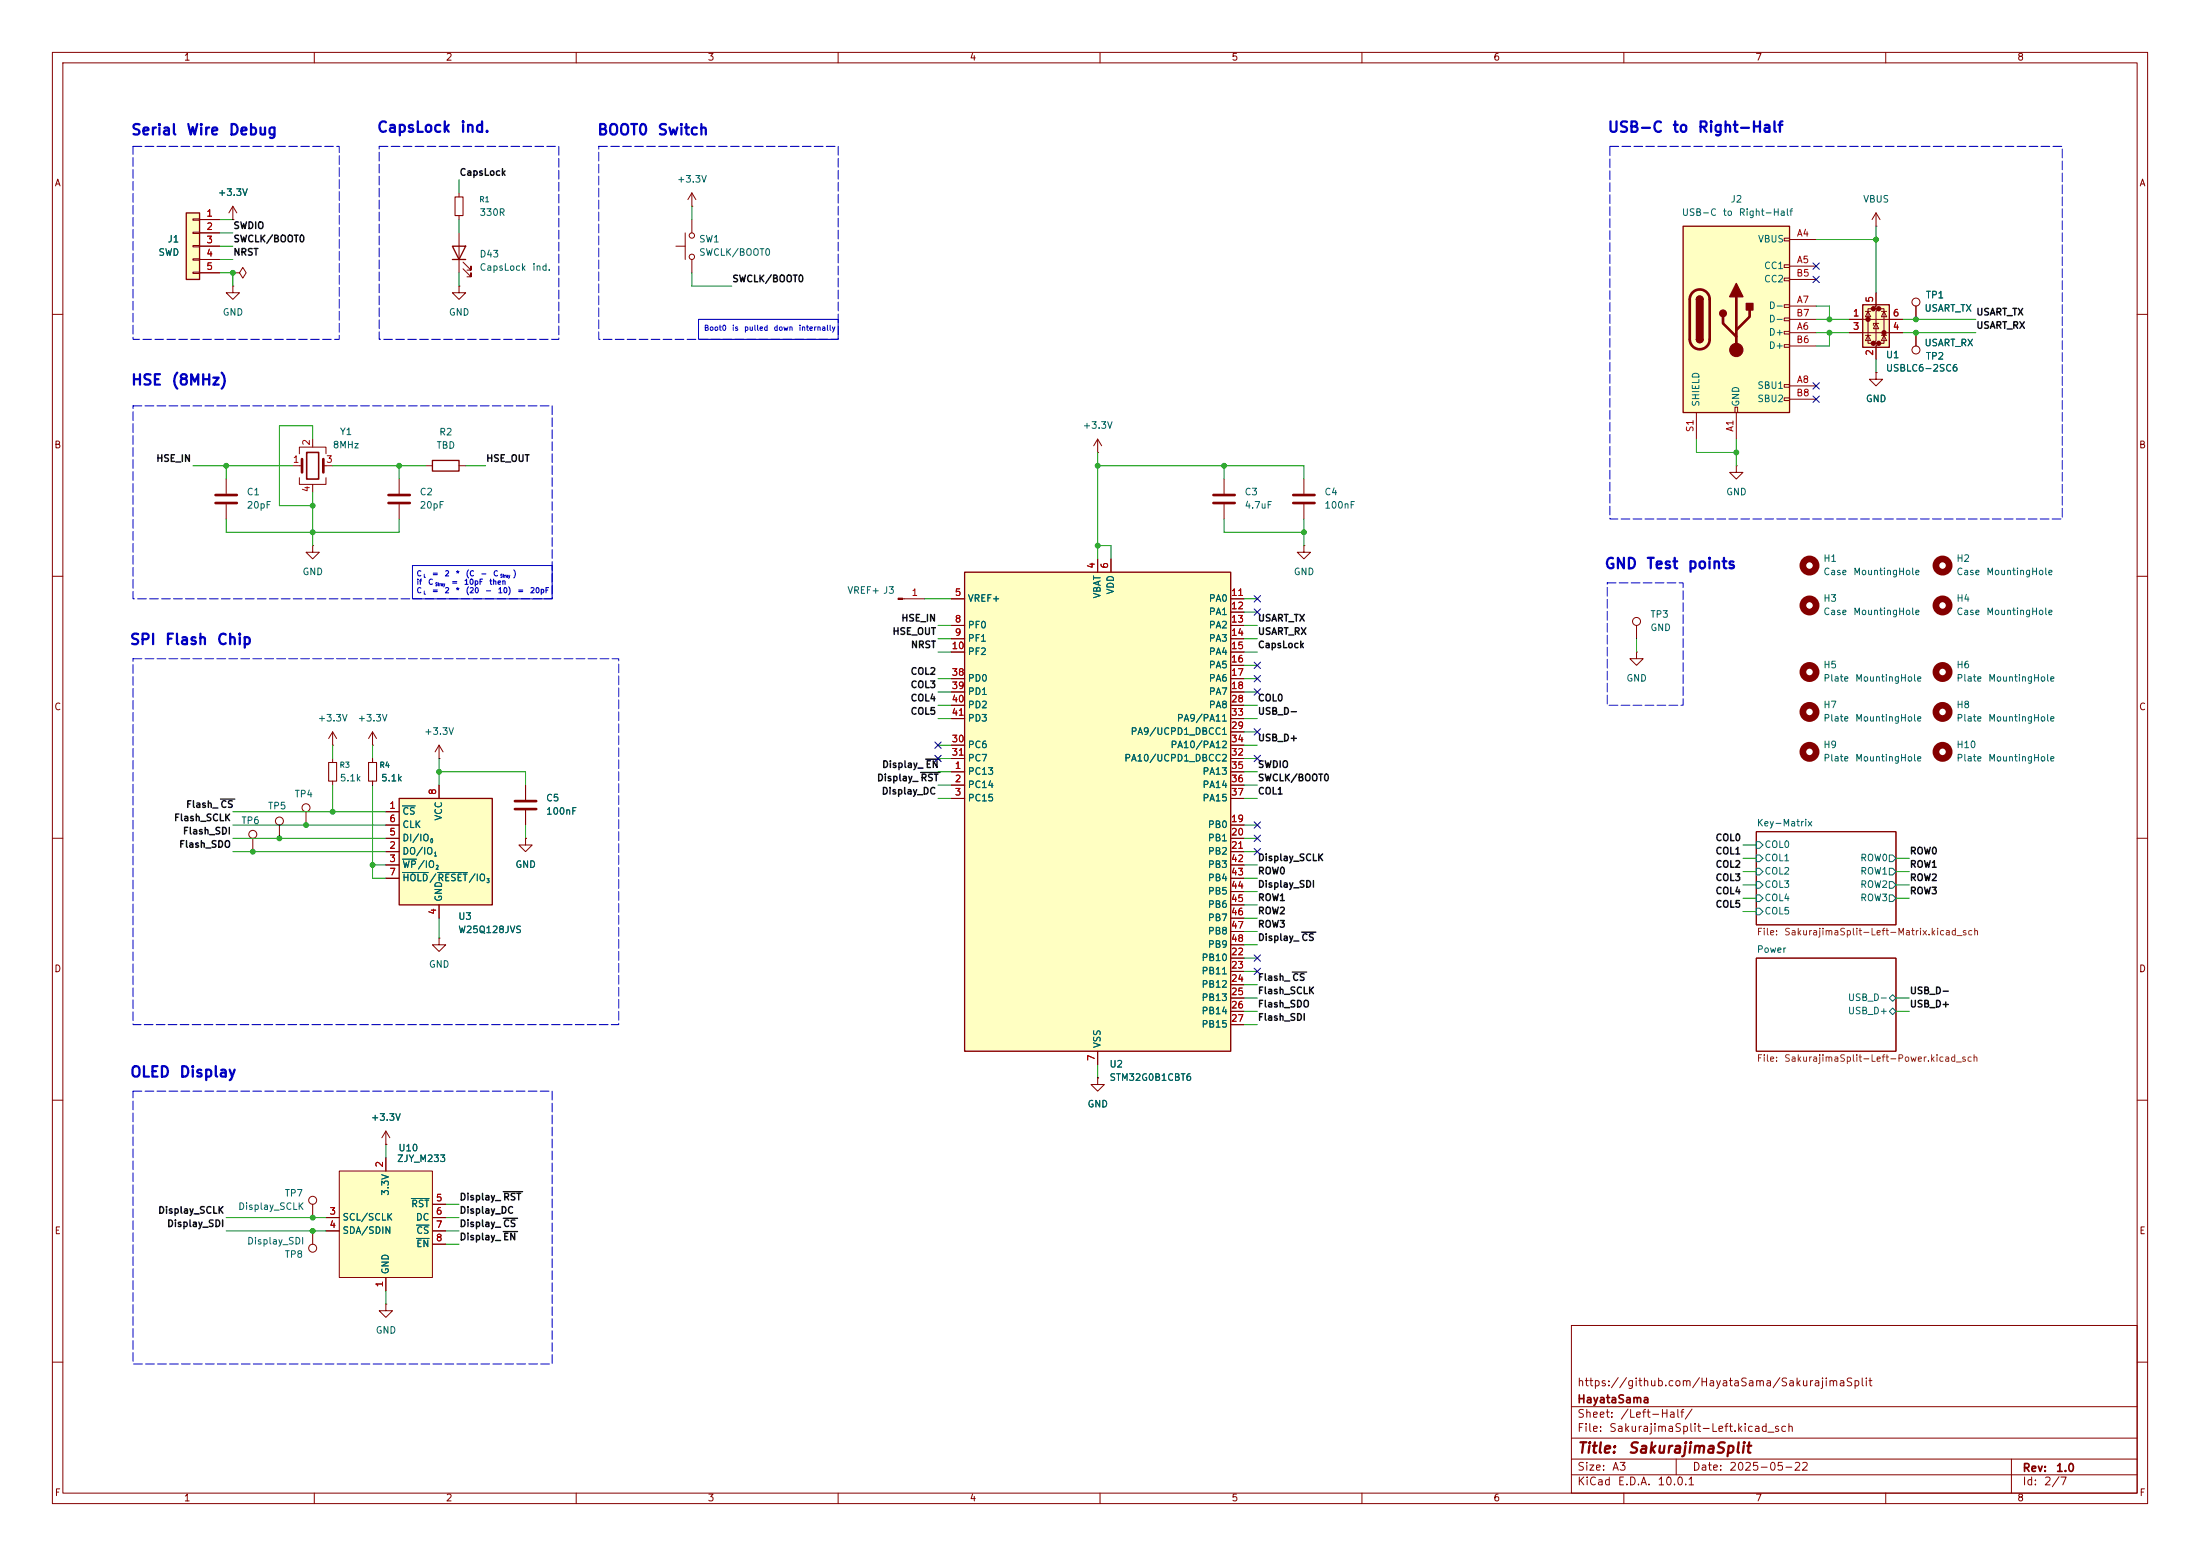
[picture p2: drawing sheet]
<svg xmlns="http://www.w3.org/2000/svg" width="420mm" height="297mm" viewBox="0 0 420 297" stroke-linecap="round" stroke-linejoin="round" font-family="sans-serif">
<g fill="none" stroke="#840000" stroke-width=".19">
<path d="M10 10h400v277h-400zM12 12h396v273h-396zM60 10v2M110 10v2M160 10v2M210 10v2M260 10v2M310 10v2M360 10v2M87.6 54.6v1.3h1.3l-1.3 1.3-1.2-1.3h1.2M87.6 54.6h.1M10 60h2"/>
<path d="M358.1 71.1v1.3h1.3l-1.3 1.3-1.2-1.3h1.2M358.1 71.1h.1M408 60h2M331.5 88.9v1.3h1.2l-1.2 1.2-1.3-1.2h1.3M331.5 88.9h.1M10 110h2M408 110h2M63.5 139.7l-.8 1.3M63.5 139.7l.8 1.3M63.5 139.7v2.5M71.1 139.7l-.7 1.3M71.1 139.7l.8 1.3"/>
<path d="M71.1 139.7v2.5M10 160h2M53.3 157.5v2.5M58.4 154.9v2.6M63.5 142.2h.1M63.5 144.8v.7M63.5 149.1v.8M71.1 142.2h.1M71.1 144.8v.7M71.1 149.1v.8M335.3 158.8h26.6v17.7h-26.6zM408 160h2"/>
<path d="M335.3 182.9h26.6v17.8h-26.6zM10 210h2M408 210h2M300 253h108v32h-108zM10 260h2M300 278.5h108M300 274.5h108M300 268.5h108M320 278.5v3M384 278.5v6.5M408 260h2M60 285v2"/>
<path d="M110 285v2M160 285v2M210 285v2M260 285v2M300 281.5h108M310 285v2M360 285v2"/>
<circle cx="53.3" cy="156.7" r=".76"/>
<circle cx="58.4" cy="154.2" r=".76"/>
</g>
<path d="M335.3 160.7h.6l.6 .6-.6 .6h-.6zM335.3 163.2h.6l.6 .6-.6 .7h-.6zM335.3 165.7h.6l.6 .7-.6 .6h-.6zM335.3 168.3h.6l.6 .6-.6 .6h-.6zM335.3 170.8h.6l.6 .7-.6 .6h-.6zM335.3 173.4h.6l.6 .6-.6 .6h-.6zM360.7 163.2h.6l.6 .6-.6 .7h-.6zM360.7 165.7h.6l.6 .7-.6 .6h-.6zM360.7 168.3h.6l.6 .6-.6 .6h-.6zM360.7 170.8h.6l.6 .7-.6 .6h-.6zM360.7 193l.6-.6 .6 .6-.6 .7zM360.7 190.5l.6-.6 .6 .6-.6 .6z" fill="none" stroke="#006464" stroke-width=".19"/>
<path d="M62.7 145.5h1.6v3.6h-1.6zM70.4 145.5h1.5v3.6h-1.5z" fill="none" stroke="#840000" stroke-width=".2"/>
<path d="M76.2 152.4h17.8v20.3h-17.8z" fill="#ffffc2"/>
<path d="M82.5 87.9h5.1v2h-5.1zM76.2 152.4h17.8v20.3h-17.8z" fill="none" stroke="#840000" stroke-width=".25"/>
<g fill="none" stroke="#840000" stroke-width=".19">
<path d="M365.8 63.5v2.5M43.2 91.4v2.8M43.2 96.3v2.8M76.2 91.4v2.8M76.2 96.3v2.8M81.3 88.9h1.2M87.6 88.9h1.3M59.7 104.1v1.3h1.3l-1.3 1.3-1.3-1.3h1.3M59.7 104.1h.1M312.4 119.4v2.5M312.4 124.5v1.2h1.3l-1.3 1.3-1.3-1.3h1.3M312.4 124.5h.1"/>
<path d="M73.7 154.9h2.5M73.7 157.5h2.5M83.8 144.8h.1M83.8 142.2v2.6M83.8 149.9v2.5M83.8 142.2l-.7 1.3M83.8 142.2l.8 1.3M100.3 149.9v2.8M100.3 154.7v2.8M48.3 160v2.6M73.7 162.6h2.5M73.7 165.1h2.5"/>
<path d="M73.7 160h2.5M73.7 167.6h2.5M83.8 179.1v1.2h1.3l-1.3 1.3-1.3-1.3h1.3M83.8 179.1h.1M83.8 172.7v2.6M100.3 160v1.3h1.3l-1.3 1.3-1.2-1.3h1.2M100.3 160h.1"/>
<circle cx="365.8" cy="66.8" r=".76"/>
<circle cx="312.4" cy="118.6" r=".76"/>
<circle cx="48.3" cy="159.3" r=".76"/>
</g>
<path d="M76.8 153.8h2.5M76.8 164h2.7M76.8 166.5h4.9M83.5 166.5h5.7" fill="none" stroke="#006464" stroke-width=".19"/>
<path d="M41.1 94.5h4.1M41.1 96h4.1M74.2 94.5h4M74.2 96h4M98.3 152.9h4.1M98.3 154.4h4.1" fill="none" stroke="#840000" stroke-width=".51"/>
<path d="M321.3 43.2h20.3v35.5h-20.3z" fill="#ffffc2"/>
<g fill="none" stroke="#840000" stroke-width=".19">
<path d="M87.6 36.8v.8M87.6 41.1v.8M340.6 45.5h1v.5h-1zM340.6 50.5h1v.6h-1zM340.6 53.1h1v.5h-1zM340.6 58.2h1v.5h-1zM341.6 45.7h5.1M341.6 50.8h5.1M341.6 58.4h5.1M341.6 53.3h5.1M323.8 78.7v5.1M331.2 77.7h.5v1h-.5z"/>
<path d="M331.5 78.7v5.1M340.6 60.7h1v.5h-1zM340.6 63.2h1v.6h-1zM340.6 65.8h1v.5h-1zM340.6 73.4h1v.5h-1zM340.6 75.9h1v.6h-1zM341.6 63.5h5.1M341.6 73.7h5.1M341.6 66h5.1M341.6 61h5.1M341.6 76.2h5.1M59.7 229.9v2.5"/>
<circle cx="59.7" cy="229.1" r=".76"/>
</g>
<path d="M321.3 43.2h20.3v35.5h-20.3zM323.8 57.2a.64 .64 0 0 1 .7-.7 .64 .64 0 0 1 .6 .7M323.8 64.8a.64 .64 0 0 0 .7 .6 .64 .64 0 0 0 .6-.6" fill="none" stroke="#840000" stroke-width=".25"/>
<path d="M323.1 55.8a1.91 1.91 0 0 1 2.1-.4 1.91 1.91 0 0 1 1.2 1.8v7.6a1.91 1.91 0 0 1-1.9 1.9 1.91 1.91 0 0 1-1.9-1.9v-7.8l.2-.6zM331.5 56.6v10.2M334 59.2v1.3l-2.5 2.5M328.9 60.5v1.2l2.6 2.6" fill="none" stroke="#840000" stroke-width=".51"/>
<g fill="#840000" stroke="#840000" stroke-width=".25">
<path d="M323.8 57.2h1.3v7.6h-1.3z"/>
<path d="M324 56.7a.64 .64 0 0 1 .7-.1 .64 .64 0 0 1 .4 .6h-1.3z"/>
<path d="M323.8 64.8h1.3a.64 .64 0 0 1-.6 .6 .64 .64 0 0 1-.7-.6z"/>
<path d="M331.5 54.1l1.2 2.5h-2.5z"/>
<path d="M333.4 57.9h1.2v1.3h-1.2z"/>
<circle cx="328.9" cy="59.8" r=".63"/>
</g>
<circle cx="331.5" cy="66.8" r="1.27" fill="#840000" stroke="#840000" stroke-width=".19"/>
<path d="M86.9 37.6h1.5v3.5h-1.5z" fill="none" stroke="#840000" stroke-width=".2"/>
<path d="M64.8 223.5h17.7v20.3h-17.7z" fill="#ffffc2"/>
<g fill="none" stroke="#840000" stroke-width=".19">
<path d="M358.1 43.2h.1M358.1 40.6l-.7 1.3M358.1 40.6l.8 1.3M358.1 40.6v2.6M365.8 58.4v2.6M248.9 104.1v1.3h1.3l-1.3 1.3-1.3-1.3h1.3M248.9 104.1h.1M62.2 232.4h2.6M62.2 234.9h2.6M64.8 223.5h17.7v20.3h-17.7zM73.7 221v2.5M82.5 232.4h2.6"/>
<path d="M82.5 234.9h2.6M82.5 229.9h2.6M82.5 237.5h2.6M73.7 243.8v2.6"/>
<circle cx="365.8" cy="57.7" r=".76"/>
</g>
<path d="M78.5 228.8h3.4M79.5 233.8h2.4M79.5 236.4h2.4" fill="none" stroke="#006464" stroke-width=".19"/>
<circle cx="345.4" cy="107.9" r="1.27" fill="none" stroke="#840000" stroke-width="1.3"/>
<path d="M355.6 58.2h5.1v8.1h-5.1z" fill="#ffffc2"/>
<g fill="#840000" stroke="#840000" stroke-width=".51">
<circle cx="356.6" cy="61" r=".25"/>
<circle cx="357.6" cy="58.9" r=".25"/>
<circle cx="357.6" cy="65.5" r=".25"/>
<circle cx="358.6" cy="58.9" r=".25"/>
<circle cx="358.6" cy="65.5" r=".25"/>
<circle cx="359.7" cy="63.5" r=".25"/>
</g>
<g fill="none" stroke="#840000" stroke-width=".19">
<path d="M356.1 59.4h1M356.6 59.4l.5 1.1h-1zM357.6 58.9h-1v6.6h1M358.1 55.9v2.5l-.5 .5h1l-.5 .5v5.6l-.5 .5h1l-.5 .5v2.6M358.6 58.9h1.1v6.6h-1.1M359.2 59.4h1M359.7 59.4l.5 1.1h-1zM353.1 61h10.1M353.1 63.5h10.1M356.1 64h1M356.6 64l.5 1h-1zM358.1 61.7l.5 1h-1z"/>
<path d="M358.6 61.7h-1v.4M359.2 64h1M359.7 64l.5 1h-1zM55.9 88.9h1.8M57.1 86.6v-1.3h5.1v1.3M57.1 91.2v1.3h5.1v-1.3M59.7 83.8v1.5M59.7 92.5v1.5M61.7 88.9h1.8M172.3 114.3h4.2M73.7 218.4h.1M73.7 215.9l-.8 1.3"/>
<path d="M73.7 215.9l.7 1.3M73.7 215.9v2.5M59.7 234.9v2.6M73.7 248.9v1.3h1.2l-1.2 1.3-1.3-1.3h1.3M73.7 248.9h.1"/>
<circle cx="59.7" cy="238.3" r=".76"/>
</g>
<path d="M355.6 58.2h5.1v8.1h-5.1z" fill="none" stroke="#840000" stroke-width=".25"/>
<g fill="none" stroke="#840000" stroke-width="1.3">
<circle cx="345.4" cy="115.6" r="1.27"/>
<circle cx="345.4" cy="135.9" r="1.27"/>
<circle cx="345.4" cy="128.3" r="1.27"/>
<circle cx="345.4" cy="143.5" r="1.27"/>
</g>
<path d="M57.7 87.6v2.6M61.7 87.6v2.6" fill="none" stroke="#840000" stroke-width=".51"/>
<path d="M58.5 86.4h2.3v5h-2.3z" fill="none" stroke="#840000" stroke-width=".3"/>
<path d="M171.4 114.2h.9v.2h-.9z" fill="#840000" stroke="#840000" stroke-width=".19"/>
<path d="M184.1 109.2h50.8v91.5h-50.8z" fill="#ffffc2"/>
<path d="M184.1 109.2h50.8v91.5h-50.8z" fill="none" stroke="#840000" stroke-width=".25"/>
<g fill="none" stroke="#840000" stroke-width=".19">
<path d="M44.4 52.1h1.3l.7-1 .6 1-.6 1-.7-1M44.4 52.1h.1M209.5 86.4h.1M209.5 83.8v2.6M209.5 83.8l-.7 1.3M209.5 83.8l.8 1.3M181.6 114.3h2.5M181.6 119.4h2.5M209.5 106.7v2.5M212.1 106.7v2.5M234.9 114.3h2.6M234.9 119.4h2.6"/>
<path d="M234.9 116.8h2.6M181.6 121.9h2.5M181.6 124.5h2.5M181.6 129.5h2.5M181.6 132.1h2.5M181.6 134.6h2.5M181.6 137.2h2.5M234.9 121.9h2.6M234.9 124.5h2.6M234.9 127h2.6M234.9 129.5h2.6M234.9 132.1h2.6"/>
<path d="M234.9 134.6h2.6M234.9 139.7h2.6M234.9 137.2h2.6M181.6 147.3h2.5M181.6 149.9h2.5M181.6 152.4h2.5M181.6 142.2h2.5M181.6 144.8h2.5M234.9 147.3h2.6M234.9 149.9h2.6M234.9 152.4h2.6M234.9 157.5h2.6"/>
<path d="M234.9 142.2h2.6M234.9 144.8h2.6M234.9 160h2.6M234.9 162.6h2.6M234.9 165.1h2.6M234.9 167.6h2.6M234.9 170.2h2.6M234.9 172.7h2.6M234.9 175.3h2.6M234.9 177.8h2.6M234.9 182.9h2.6M234.9 185.4h2.6"/>
<path d="M234.9 188h2.6M234.9 190.5h2.6M234.9 193h2.6M234.9 195.6h2.6M234.9 180.3h2.6M209.5 205.7v1.3h1.3l-1.3 1.3-1.2-1.3h1.2M209.5 205.7h.1M209.5 200.7v2.5"/>
</g>
<path d="M35.6 40.6h2.5v12.7h-2.5z" fill="#ffffc2"/>
<path d="M35.6 40.6h2.5v12.7h-2.5zM86.4 47h2.5l-1.3 2.5zM86.4 49.5h2.5" fill="none" stroke="#840000" stroke-width=".25"/>
<g fill="none" stroke="#840000" stroke-width=".19">
<path d="M44.4 39.4l-.7 1.2M44.4 39.4l.8 1.2M44.4 39.4v2.5M132.1 39.4h.1M132.1 36.8l-.8 1.3M132.1 36.8l.7 1.3M132.1 36.8v2.6M36.8 41.8h1.3v.2h-1.3zM36.8 44.3h1.3v.3h-1.3zM36.8 46.9h1.3v.2h-1.3zM36.8 49.4h1.3v.3h-1.3zM36.8 51.9h1.3v.3h-1.3z"/>
<path d="M38.1 41.9h3.8M38.1 44.5h3.8M38.1 47h3.8M38.1 49.5h3.8M38.1 52.1h3.8M44.4 41.9h.1M44.4 54.6v1.3h1.3l-1.3 1.3-1.2-1.3h1.2M44.4 54.6h.1M87.6 44.5v7.6M88.4 51.3l1.5 1.5v-.7v.7h-.7M88.4 50l1.5 1.6v-.8v.8h-.7M129 47h1.8"/>
<path d="M130.8 44.5v5M132.1 41.9v2.6M132.1 49.5v2.6M358.1 55.9v2.5M365.8 58.4v2.6M353.1 61h2.5M353.1 63.5h2.5M358.1 71.1h.1M358.1 66v2.6M360.7 61h2.5M360.7 63.5h2.5M365.8 63.5v2.5"/>
<path d="M233.7 91.4v2.8M233.7 96.3v2.8M248.9 91.4v2.8M248.9 96.3v2.8M181.6 114.3h2.5M181.6 119.4h2.5M209.5 106.7v2.5M212.1 106.7v2.5M234.9 114.3h2.6M234.9 119.4h2.6M234.9 116.8h2.6M181.6 121.9h2.5"/>
<path d="M181.6 124.5h2.5M181.6 129.5h2.5M181.6 132.1h2.5M181.6 134.6h2.5M181.6 137.2h2.5M234.9 121.9h2.6M234.9 124.5h2.6M234.9 127h2.6M234.9 129.5h2.6M234.9 132.1h2.6M234.9 134.6h2.6M234.9 139.7h2.6"/>
<path d="M234.9 137.2h2.6M71.1 144.8v.7M71.1 149.1v.8M73.7 154.9h2.5M73.7 157.5h2.5M83.8 149.9v2.5M100.3 149.9v2.8M100.3 154.7v2.8M181.6 147.3h2.5M181.6 149.9h2.5M181.6 152.4h2.5M181.6 142.2h2.5"/>
<path d="M181.6 144.8h2.5M234.9 157.5h2.6M234.9 147.3h2.6M234.9 149.9h2.6M234.9 152.4h2.6M234.9 142.2h2.6M234.9 144.8h2.6M73.7 162.6h2.5M73.7 165.1h2.5M73.7 160h2.5M73.7 167.6h2.5M83.8 172.7v2.6"/>
<path d="M100.3 160h.1M234.9 162.6h2.6M234.9 165.1h2.6M234.9 160h2.6M234.9 167.6h2.6M234.9 170.2h2.6M234.9 172.7h2.6M234.9 175.3h2.6M234.9 177.8h2.6M234.9 182.9h2.6M234.9 185.4h2.6M234.9 188h2.6"/>
<path d="M234.9 190.5h2.6M234.9 193h2.6M234.9 195.6h2.6M234.9 180.3h2.6M73.7 218.4h.1M209.5 205.7h.1M209.5 200.7v2.5M62.2 232.4h2.6M62.2 234.9h2.6M73.7 221v2.5M82.5 232.4h2.6M82.5 234.9h2.6"/>
<path d="M82.5 229.9h2.6M82.5 237.5h2.6M73.7 243.8v2.6"/>
<circle cx="132.1" cy="49" r=".51"/>
<circle cx="132.1" cy="45" r=".51"/>
</g>
<g fill="none" stroke="#840000" stroke-width="1.3">
<circle cx="370.8" cy="115.6" r="1.27"/>
<circle cx="370.8" cy="107.9" r="1.27"/>
<circle cx="370.8" cy="128.3" r="1.27"/>
<circle cx="370.8" cy="135.9" r="1.27"/>
<circle cx="370.8" cy="143.5" r="1.27"/>
</g>
<path d="M231.6 94.5h4.1M231.6 96h4.1M246.9 94.5h4.1M246.9 96h4.1" fill="none" stroke="#840000" stroke-width=".51"/>
<path d="M42.1 152.5h2.7M175.7 147.4h3.8M176.7 144.9h2.8M248.5 177.9h2.7M246.7 185.5h2.7M96.1 232.5h2.7M96.1 235.1h2.7M96.1 227.5h3.7" fill="none" stroke="#0f0f0f" stroke-width=".25"/>
<g fill="none" stroke="#009600" stroke-width=".19">
<path d="M87.6 34.3v2.5M132.1 39.4v2.5M41.9 49.5h2.5M41.9 44.5h2.5M41.9 41.9h2.5M41.9 52.1h2.5v2.5M41.9 47h2.5M87.6 41.9v2.6M87.6 52.1v2.5M132.1 52.1v2.5h7.6M346.7 58.4h2.5v2.6M346.7 45.7h11.4"/>
<path d="M358.1 43.2v12.7M346.7 63.5h6.4M346.7 61h6.4M349.2 63.5v2.5h-2.5M358.1 68.6v2.5M363.2 63.5h14M363.2 61h14M36.8 88.9h19.1M43.2 88.9v2.5M43.2 99.1v2.5h33v-2.5M59.7 83.8v-2.5h-6.4v15.2h6.4M59.7 94v10.1"/>
<path d="M63.5 88.9h17.8M76.2 88.9v2.5M88.9 88.9h3.8M209.5 88.9h39.4v2.5M209.5 86.4v20.3M233.7 99.1v2.5h15.2M233.7 88.9v2.5M248.9 99.1v5M323.8 83.8v2.6h7.7M331.5 83.8v5.1M176.5 114.3h5.1M179.1 119.4h2.5"/>
<path d="M209.5 104.1h2.6v2.6M237.5 116.8h2.5M237.5 114.3h2.5M237.5 119.4h2.5M179.1 124.5h2.5M179.1 121.9h2.5M179.1 137.2h2.5M179.1 132.1h2.5M179.1 134.6h2.5M179.1 129.5h2.5M237.5 127h2.5M237.5 124.5h2.5"/>
<path d="M237.5 121.9h2.5M237.5 137.2h2.5M237.5 132.1h2.5M237.5 134.6h2.5M237.5 129.5h2.5M237.5 139.7h2.5M312.4 121.9v2.6M44.4 154.9h29.3M44.4 157.5h29.3M63.5 142.2v2.6M63.5 149.9v5M71.1 149.9v17.7h2.6"/>
<path d="M71.1 142.2v2.6M83.8 144.8v5.1M83.8 147.3h16.5v2.6M100.3 157.5v2.5M179.1 147.3h2.5M179.1 144.8h2.5M179.1 142.2h2.5M179.1 152.4h2.5M179.1 149.9h2.5M237.5 157.5h2.5M237.5 147.3h2.5M237.5 144.8h2.5"/>
<path d="M237.5 142.2h2.5M237.5 152.4h2.5M237.5 149.9h2.5M44.4 160h29.3M44.4 162.6h29.3M71.1 165.1h2.6M83.8 175.3v3.8M237.5 160h2.5M237.5 170.2h2.5M237.5 162.6h2.5M237.5 165.1h2.5M237.5 167.6h2.5"/>
<path d="M237.5 172.7h2.5M237.5 175.3h2.5M237.5 177.8h2.5M332.7 163.8h2.6M332.7 161.3h2.6M332.7 171.5h2.6M332.7 174h2.6M332.7 168.9h2.6M332.7 166.4h2.6M361.9 163.8h2.6M361.9 171.5h2.6M361.9 168.9h2.6"/>
<path d="M361.9 166.4h2.6M237.5 180.3h2.5M237.5 195.6h2.5M237.5 193h2.5M237.5 190.5h2.5M237.5 182.9h2.5M237.5 185.4h2.5M237.5 188h2.5M361.9 193h2.6M361.9 190.5h2.6M73.7 218.4v2.6M209.5 203.2v2.5"/>
<path d="M43.2 232.4h19M43.2 234.9h19M85.1 237.5h2.5M85.1 229.9h2.5M85.1 232.4h2.5M85.1 234.9h2.5M73.7 246.4v2.5"/>
</g>
<g fill="none" stroke="#000084" stroke-width=".19">
<path d="M346.1 50.2l1.2 1.2M346.1 52.7l1.2 1.2M347.3 50.2l-1.2 1.2M347.3 52.7l-1.2 1.2M346.1 73.1l1.2 1.2M346.1 75.6l1.2 1.2M347.3 73.1l-1.2 1.2M347.3 75.6l-1.2 1.2M239.4 116.2l1.2 1.2M239.4 113.7l1.2 1.2M240.6 116.2l-1.2 1.2M240.6 113.7l-1.2 1.2"/>
<path d="M239.4 131.5l1.2 1.2M239.4 128.9l1.2 1.2M239.4 139.1l1.2 1.2M239.4 126.4l1.2 1.2M240.6 131.5l-1.2 1.2M240.6 128.9l-1.2 1.2M240.6 139.1l-1.2 1.2M240.6 126.4l-1.2 1.2M178.5 144.2l1.2 1.2M178.5 141.6l1.2 1.2M179.7 144.2l-1.2 1.2M179.7 141.6l-1.2 1.2"/>
<path d="M239.4 159.4l1.2 1.2M239.4 144.2l1.2 1.2M239.4 156.9l1.2 1.2M240.6 159.4l-1.2 1.2M240.6 156.9l-1.2 1.2M240.6 144.2l-1.2 1.2M239.4 162l1.2 1.2M240.6 162l-1.2 1.2M239.4 184.8l1.2 1.2M239.4 182.3l1.2 1.2M240.6 184.8l-1.2 1.2M240.6 182.3l-1.2 1.2"/>
</g>
<path d="M133.3 61h26.7v3.8h-26.7zM78.7 108h26.7v6.3h-26.7z" fill="none" stroke="#0000c2" stroke-width=".19"/>
<path d="M25.4 27.9h39.4v36.9h-39.4zM72.4 27.9h34.3v36.9h-34.3zM114.3 27.9h45.7v36.9h-45.7zM307.3 27.9h86.4v71.2h-86.4zM25.4 77.5h80v36.8h-80zM306.8 111.3h14.5v23.3h-14.5zM25.4 125.7h92.7v69.9h-92.7zM25.4 208.3h80v52h-80z" fill="none" stroke="#0000c2" stroke-width=".19" stroke-dasharray="1.7 .6"/>
<path d="M76.8 153.8h2.5M76.8 164h2.7M76.8 166.5h4.9M83.5 166.5h5.7M78.5 228.8h3.4M79.5 233.8h2.4M79.5 236.4h2.4" fill="none" stroke="#006464" stroke-width=".19"/>
<g fill="#009600" stroke="#009600" stroke-width=".19">
<circle cx="248.9" cy="101.6" r=".46"/>
<circle cx="233.7" cy="88.9" r=".46"/>
<circle cx="209.5" cy="104.1" r=".46"/>
<circle cx="209.5" cy="88.9" r=".46"/>
<circle cx="358.1" cy="45.7" r=".46"/>
<circle cx="365.8" cy="61" r=".46"/>
<circle cx="349.2" cy="61" r=".46"/>
<circle cx="365.8" cy="63.5" r=".46"/>
<circle cx="331.5" cy="86.4" r=".46"/>
<circle cx="349.2" cy="63.5" r=".46"/>
<circle cx="43.2" cy="88.9" r=".46"/>
<circle cx="76.2" cy="88.9" r=".46"/>
<circle cx="59.7" cy="101.6" r=".46"/>
<circle cx="59.7" cy="96.5" r=".46"/>
<circle cx="53.3" cy="160" r=".46"/>
<circle cx="58.4" cy="157.5" r=".46"/>
<circle cx="63.5" cy="154.9" r=".46"/>
<circle cx="83.8" cy="147.3" r=".46"/>
<circle cx="71.1" cy="165.1" r=".46"/>
<circle cx="59.7" cy="232.4" r=".46"/>
<circle cx="48.3" cy="162.6" r=".46"/>
<circle cx="59.7" cy="234.9" r=".46"/>
<circle cx="44.4" cy="52.1" r=".46"/>
</g>
<g font-size="2" fill="#0000c2">
<text x="24.9" y="26.3">Serial</text>
<text x="35.5" y="26.3">Wire</text>
<text x="43.5" y="26.3">Debug</text>
<text x="71.8" y="25.8">CapsLock</text>
<text x="87.7" y="25.8">ind.</text>
<text x="113.9" y="26.3">BOOT0</text>
<text x="125.4" y="26.3">Switch</text>
<text x="306.8" y="25.8">USB-C</text>
<text x="319.1" y="25.8">to</text>
<text x="324" y="25.8">Right-Half</text>
<text x="24.9" y="74">HSE</text>
<text x="32.6" y="74">(8MHz)</text>
<text x="306.2" y="109.1">GND</text>
<text x="314.2" y="109.1">Test</text>
<text x="322.1" y="109.1">points</text>
<text x="24.6" y="123.6">SPI</text>
<text x="31.4" y="123.6">Flash</text>
<text x="41.3" y="123.6">Chip</text>
<text x="24.7" y="206.1">OLED</text>
<text x="34.1" y="206.1">Display</text>
</g>
<g font-size="2" fill="#840000">
<text x="301" y="277.9">Title:</text>
<text x="310.6" y="277.9">SakurajimaSplit</text>
</g>
<g font-size="1.5" fill="#840000">
<text x="301" y="268.2">HayataSama</text>
<text x="301" y="265">https://github.com/HayataSama/SakurajimaSplit</text>
<text x="301" y="273.7">File:</text>
<text x="301" y="271">Sheet:</text>
<text x="307.1" y="273.7">SakurajimaSplit-Left.kicad_sch</text>
<text x="309.2" y="271">/Left-Half/</text>
<text x="301" y="281.1">Size:</text>
<text x="307.6" y="281.1">A3</text>
<text x="323" y="281.1">Date:</text>
<text x="330" y="281.1">2025-05-22</text>
<text x="386" y="281.3">Rev:</text>
<text x="392.4" y="281.3">1.0</text>
<text x="301" y="283.9">KiCad</text>
<text x="308.7" y="283.9">E.D.A.</text>
<text x="316.3" y="283.9">10.0.1</text>
<text x="386" y="283.9">Id:</text>
<text x="390.1" y="283.9">2/7</text>
</g>
<g font-size="1.3" fill="#840000">
<text x="35" y="11.9">1</text>
<text x="85" y="11.9">2</text>
<text x="135" y="11.9">3</text>
<text x="185" y="11.9">4</text>
<text x="235" y="11.9">5</text>
<text x="285" y="11.9">6</text>
<text x="335" y="11.9">7</text>
<text x="385" y="11.9">8</text>
<text x="10.3" y="35.9">A</text>
<text x="408.3" y="35.9">A</text>
<text x="10.3" y="85.9">B</text>
<text x="408.2" y="85.9">B</text>
<text x="10.3" y="135.9">C</text>
<text x="408.2" y="135.9">C</text>
<text x="10.3" y="185.9">D</text>
<text x="408.2" y="185.9">D</text>
<text x="10.3" y="235.9">E</text>
<text x="408.3" y="235.9">E</text>
<text x="10.3" y="285.9">F</text>
<text x="35" y="286.9">1</text>
<text x="85" y="286.9">2</text>
<text x="135" y="286.9">3</text>
<text x="185" y="286.9">4</text>
<text x="235" y="286.9">5</text>
<text x="285" y="286.9">6</text>
<text x="335" y="286.9">7</text>
<text x="385" y="286.9">8</text>
<text x="408.3" y="285.9">F</text>
</g>
<g font-size="1.3" fill="#0f0f0f">
<text x="87.6" y="33.8">CapsLock</text>
<text x="44.4" y="44">SWDIO</text>
<text x="44.4" y="46.5">SWCLK/BOOT0</text>
<text x="44.4" y="49.1">NRST</text>
<text x="139.7" y="54.2">SWCLK/BOOT0</text>
<text x="377.2" y="60.5">USART_TX</text>
<text x="377.2" y="63.1">USART_RX</text>
<text x="29.7" y="88.5">HSE_IN</text>
<text x="92.7" y="88.5">HSE_OUT</text>
<text x="172" y="118.9">HSE_IN</text>
<text x="240" y="118.9">USART_TX</text>
<text x="170.3" y="121.5">HSE_OUT</text>
<text x="173.8" y="124">NRST</text>
<text x="240" y="124">CapsLock</text>
<text x="240" y="121.5">USART_RX</text>
<text x="173.7" y="129.1">COL2</text>
<text x="173.7" y="131.6">COL3</text>
<text x="173.7" y="136.7">COL5</text>
<text x="173.7" y="134.2">COL4</text>
<text x="240" y="136.7">USB_D-</text>
<text x="240" y="134.2">COL0</text>
<text x="240" y="141.8">USB_D+</text>
<text x="167.3" y="149.4">Display_ RST</text>
<text x="168.3" y="146.9">Display_ EN</text>
<text x="240" y="149.4">SWCLK/BOOT0</text>
<text x="240" y="146.9">SWDIO</text>
<text x="35.4" y="154.5">Flash_ CS</text>
<text x="168.2" y="152">Display_DC</text>
<text x="240" y="152">COL1</text>
<text x="33.1" y="157">Flash_SCLK</text>
<text x="34.8" y="159.6">Flash_SDI</text>
<text x="327.4" y="160.8">COL0</text>
<text x="34.1" y="162.1">Flash_SDO</text>
<text x="240" y="164.7">Display_SCLK</text>
<text x="240" y="167.2">ROW0</text>
<text x="327.4" y="165.9">COL2</text>
<text x="327.4" y="163.4">COL1</text>
<text x="364.5" y="165.9">ROW1</text>
<text x="364.5" y="163.4">ROW0</text>
<text x="240" y="169.7">Display_SDI</text>
<text x="240" y="172.3">ROW1</text>
<text x="327.4" y="168.5">COL3</text>
<text x="327.4" y="171">COL4</text>
<text x="327.4" y="173.5">COL5</text>
<text x="364.5" y="171">ROW3</text>
<text x="364.5" y="168.5">ROW2</text>
<text x="240" y="177.4">ROW3</text>
<text x="240" y="179.9">Display_ CS</text>
<text x="240" y="174.8">ROW2</text>
<text x="240" y="187.5">Flash_ CS</text>
<text x="240" y="190.1">Flash_SCLK</text>
<text x="364.5" y="190.1">USB_D-</text>
<text x="240" y="192.6">Flash_SDO</text>
<text x="240" y="195.1">Flash_SDI</text>
<text x="364.5" y="192.6">USB_D+</text>
<text x="30.1" y="232">Display_SCLK</text>
<text x="87.6" y="232">Display_DC</text>
<text x="87.6" y="229.4">Display_ RST</text>
<text x="31.8" y="234.5">Display_SDI</text>
<text x="87.6" y="234.5">Display_ CS</text>
<text x="87.6" y="237">Display_ EN</text>
</g>
<g font-size="1.3" fill="#006464">
<text x="129.1" y="35.2">+3.3V</text>
<text x="41.5" y="37.7">+3.3V</text>
<text x="91.4" y="41.5">330R</text>
<text x="321" y="41.5">USB-C</text>
<text x="328.8" y="41.5">to</text>
<text x="330.3" y="39">J2</text>
<text x="331.8" y="41.5">Right-Half</text>
<text x="355.6" y="39">VBUS</text>
<text x="31.9" y="46.6">J1</text>
<text x="133.4" y="46.6">SW1</text>
<text x="335.5" y="46.6">VBUS</text>
<text x="30.1" y="49.1">SWD</text>
<text x="91.4" y="52">CapsLock</text>
<text x="91.4" y="49.4">D43</text>
<text x="101.5" y="52">ind.</text>
<text x="133.4" y="49.1">SWCLK/BOOT0</text>
<text x="336.7" y="51.7">CC1</text>
<text x="336.7" y="54.2">CC2</text>
<text x="337.6" y="59.3">D-</text>
<text x="367.3" y="59.8">USART_TX</text>
<text x="367.5" y="57.3">TP1</text>
<text x="42.4" y="60.6">GND</text>
<text x="85.6" y="60.6">GND</text>
<text x="337.6" y="64.4">D+</text>
<text x="337.6" y="61.8">D-</text>
<text x="337.6" y="66.9">D+</text>
<text x="359.9" y="71.2">USBLC6-2SC6</text>
<text x="359.9" y="68.7">U1</text>
<text x="367.3" y="66.4">USART_RX</text>
<text x="367.5" y="68.9">TP2</text>
<text x="324.7" y="77.7" transform="rotate(-90 324.7 77.7)">SHIELD</text>
<text x="332.3" y="77.7" transform="rotate(-90 332.3 77.7)">GND</text>
<text x="335.4" y="74.5">SBU1</text>
<text x="335.4" y="77.1">SBU2</text>
<text x="356.1" y="77.1">GND</text>
<text x="64.8" y="83.3">Y1</text>
<text x="83.7" y="83.4">R2</text>
<text x="206.6" y="82.1">+3.3V</text>
<text x="63.4" y="85.9">8MHz</text>
<text x="83.2" y="86">TBD</text>
<text x="47" y="94.8">C1</text>
<text x="80" y="94.8">C2</text>
<text x="237.5" y="94.8">C3</text>
<text x="252.7" y="94.8">C4</text>
<text x="329.4" y="94.8">GND</text>
<text x="47" y="97.4">20pF</text>
<text x="80" y="97.4">20pF</text>
<text x="237.5" y="97.4">4.7uF</text>
<text x="252.7" y="97.4">100nF</text>
<text x="348" y="107.5">H1</text>
<text x="373.4" y="107.5">H2</text>
<text x="57.7" y="110.1">GND</text>
<text x="161.7" y="113.6">VREF+ J3</text>
<text x="213" y="113.6" transform="rotate(-90 213 113.6)">VDD</text>
<text x="246.9" y="110.1">GND</text>
<text x="348" y="110.1">Case</text>
<text x="353.7" y="110.1">MountingHole</text>
<text x="373.4" y="110.1">Case</text>
<text x="379.1" y="110.1">MountingHole</text>
<text x="184.7" y="115.2">VREF+</text>
<text x="210.4" y="114.3" transform="rotate(-90 210.4 114.3)">VBAT</text>
<text x="230.7" y="115.2">PA0</text>
<text x="230.7" y="117.7">PA1</text>
<text x="315" y="118.2">TP3</text>
<text x="348" y="117.7">Case</text>
<text x="348" y="115.2">H3</text>
<text x="353.7" y="117.7">MountingHole</text>
<text x="373.4" y="117.7">Case</text>
<text x="373.4" y="115.2">H4</text>
<text x="379.1" y="117.7">MountingHole</text>
<text x="184.7" y="120.2">PF0</text>
<text x="184.7" y="122.8">PF1</text>
<text x="184.7" y="125.3">PF2</text>
<text x="230.7" y="120.2">PA2</text>
<text x="230.7" y="122.8">PA3</text>
<text x="230.7" y="125.3">PA4</text>
<text x="315" y="120.8">GND</text>
<text x="184.7" y="130.4">PD0</text>
<text x="230.7" y="127.9">PA5</text>
<text x="230.7" y="130.4">PA6</text>
<text x="310.4" y="130.4">GND</text>
<text x="348" y="130.4">Plate</text>
<text x="348" y="127.9">H5</text>
<text x="354.1" y="130.4">MountingHole</text>
<text x="373.4" y="130.4">Plate</text>
<text x="373.4" y="127.9">H6</text>
<text x="379.5" y="130.4">MountingHole</text>
<text x="184.7" y="132.9">PD1</text>
<text x="184.7" y="135.5">PD2</text>
<text x="230.7" y="132.9">PA7</text>
<text x="230.7" y="135.5">PA8</text>
<text x="348" y="135.5">H7</text>
<text x="373.4" y="135.5">H8</text>
<text x="60.6" y="138">+3.3V</text>
<text x="68.2" y="138">+3.3V</text>
<text x="80.9" y="140.6">+3.3V</text>
<text x="184.7" y="143.1">PC6</text>
<text x="184.7" y="138">PD3</text>
<text x="215.7" y="140.6">PA9/UCPD1_DBCC1</text>
<text x="223.4" y="143.1">PA10/PA12</text>
<text x="224.6" y="138">PA9/PA11</text>
<text x="348" y="138">Plate</text>
<text x="348" y="143.1">H9</text>
<text x="354.1" y="138">MountingHole</text>
<text x="373.4" y="143.1">H10</text>
<text x="373.4" y="138">Plate</text>
<text x="379.5" y="138">MountingHole</text>
<text x="64.8" y="149.5">5.1k</text>
<text x="72.7" y="149.5">5.1k</text>
<text x="184.7" y="148.2">PC13</text>
<text x="184.7" y="145.6">PC7</text>
<text x="214.5" y="145.6">PA10/UCPD1_DBCC2</text>
<text x="229.5" y="148.2">PA13</text>
<text x="348" y="145.6">Plate</text>
<text x="354.1" y="145.6">MountingHole</text>
<text x="373.4" y="145.6">Plate</text>
<text x="379.5" y="145.6">MountingHole</text>
<text x="51.1" y="154.8">TP5</text>
<text x="56.1" y="152.5">TP4</text>
<text x="76.7" y="155.8">CS</text>
<text x="104.1" y="153.3">C5</text>
<text x="104.1" y="155.8">100nF</text>
<text x="184.7" y="150.7">PC14</text>
<text x="184.7" y="153.3">PC15</text>
<text x="229.5" y="150.7">PA14</text>
<text x="229.5" y="153.3">PA15</text>
<text x="46" y="157.6">TP6</text>
<text x="76.7" y="160.9">DI/IO</text>
<text x="76.7" y="158.3">CLK</text>
<text x="84.7" y="156.7" transform="rotate(-90 84.7 156.7)">VCC</text>
<text x="230.5" y="158.3">PB0</text>
<text x="230.5" y="160.9">PB1</text>
<text x="335.3" y="158">Key-Matrix</text>
<text x="76.7" y="163.4">DO/IO</text>
<text x="76.7" y="166">WP/IO</text>
<text x="98.3" y="166">GND</text>
<text x="230.5" y="163.4">PB2</text>
<text x="230.5" y="166">PB3</text>
<text x="336.7" y="162.2">COL0</text>
<text x="336.7" y="164.7">COL1</text>
<text x="336.7" y="167.2">COL2</text>
<text x="355" y="164.7">ROW0</text>
<text x="355" y="167.2">ROW1</text>
<text x="76.7" y="168.5">HOLD/RESET/IO</text>
<text x="84.7" y="172.2" transform="rotate(-90 84.7 172.2)">GND</text>
<text x="230.5" y="168.5">PB4</text>
<text x="230.5" y="171">PB5</text>
<text x="230.5" y="173.6">PB6</text>
<text x="336.7" y="169.8">COL3</text>
<text x="336.7" y="172.3">COL4</text>
<text x="355" y="169.8">ROW2</text>
<text x="355" y="172.3">ROW3</text>
<text x="87.4" y="178.4">W25Q128JVS</text>
<text x="87.4" y="175.9">U3</text>
<text x="230.5" y="176.1">PB7</text>
<text x="230.5" y="178.7">PB8</text>
<text x="336.7" y="174.9">COL5</text>
<text x="81.8" y="185">GND</text>
<text x="229.3" y="183.7">PB10</text>
<text x="230.5" y="181.2">PB9</text>
<text x="335.3" y="182.2">Power</text>
<text x="229.3" y="186.3">PB11</text>
<text x="229.3" y="188.8">PB12</text>
<text x="229.3" y="191.4">PB13</text>
<text x="352.7" y="191.4">USB_D-</text>
<text x="229.3" y="193.9">PB14</text>
<text x="229.3" y="196.4">PB15</text>
<text x="352.7" y="193.9">USB_D+</text>
<text x="210.4" y="200.2" transform="rotate(-90 210.4 200.2)">VSS</text>
<text x="211.7" y="204.1">U2</text>
<text x="211.7" y="206.6">STM32G0B1CBT6</text>
<text x="70.7" y="214.2">+3.3V</text>
<text x="207.5" y="211.7">GND</text>
<text x="76" y="220.1">U10</text>
<text x="75.7" y="222.1">ZJY_M233</text>
<text x="45.4" y="231.2">Display_SCLK</text>
<text x="54.3" y="228.7">TP7</text>
<text x="65.3" y="233.3">SCL/SCLK</text>
<text x="74.5" y="228.3" transform="rotate(-90 74.5 228.3)">3.3V</text>
<text x="78.4" y="230.7">RST</text>
<text x="79.3" y="233.3">DC</text>
<text x="47.1" y="237.8">Display_SDI</text>
<text x="65.3" y="235.8">SDA/SDIN</text>
<text x="79.4" y="235.8">CS</text>
<text x="79.4" y="238.4">EN</text>
<text x="54.3" y="240.4">TP8</text>
<text x="74.5" y="243.3" transform="rotate(-90 74.5 243.3)">GND</text>
<text x="71.6" y="254.9">GND</text>
</g>
<g font-size="1.3" fill="#a90000">
<text x="39.3" y="41.7">1</text>
<text x="39.3" y="44.2">2</text>
<text x="39.3" y="46.7">3</text>
<text x="342.9" y="45.5">A4</text>
<text x="39.3" y="49.3">4</text>
<text x="39.3" y="51.8">5</text>
<text x="342.8" y="53.1">B5</text>
<text x="342.9" y="50.5">A5</text>
<text x="342.9" y="58.2">A7</text>
<text x="357.9" y="57.9" transform="rotate(-90 357.9 57.9)">5</text>
<text x="342.8" y="65.8">B6</text>
<text x="342.8" y="60.7">B7</text>
<text x="342.9" y="63.2">A6</text>
<text x="353.6" y="60.7">1</text>
<text x="353.6" y="63.2">3</text>
<text x="361.2" y="63.2">4</text>
<text x="361.2" y="60.7">6</text>
<text x="357.9" y="68" transform="rotate(-90 357.9 68)">2</text>
<text x="342.8" y="75.9">B8</text>
<text x="342.9" y="73.4">A8</text>
<text x="323.6" y="82.6" transform="rotate(-90 323.6 82.6)">S1</text>
<text x="331.2" y="82.5" transform="rotate(-90 331.2 82.5)">A1</text>
<text x="55.8" y="88.6">1</text>
<text x="59.4" y="85.2" transform="rotate(-90 59.4 85.2)">2</text>
<text x="62.2" y="88.6">3</text>
<text x="59.4" y="94.1" transform="rotate(-90 59.4 94.1)">4</text>
<text x="209.3" y="108.7" transform="rotate(-90 209.3 108.7)">4</text>
<text x="211.8" y="108.7" transform="rotate(-90 211.8 108.7)">6</text>
<text x="173.9" y="114">1</text>
<text x="182.2" y="114">5</text>
<text x="182.2" y="119.1">8</text>
<text x="234.9" y="114">11</text>
<text x="234.9" y="116.6">12</text>
<text x="234.9" y="119.1">13</text>
<text x="181.6" y="124.2">10</text>
<text x="182.2" y="121.7">9</text>
<text x="234.9" y="121.7">14</text>
<text x="234.9" y="124.2">15</text>
<text x="181.6" y="129.3">38</text>
<text x="181.6" y="131.8">39</text>
<text x="234.9" y="126.7">16</text>
<text x="234.9" y="129.3">17</text>
<text x="234.9" y="131.8">18</text>
<text x="181.6" y="134.4">40</text>
<text x="181.6" y="136.9">41</text>
<text x="234.9" y="134.4">28</text>
<text x="234.9" y="136.9">33</text>
<text x="181.6" y="142">30</text>
<text x="234.9" y="139.4">29</text>
<text x="234.9" y="142">34</text>
<text x="181.6" y="144.5">31</text>
<text x="182.2" y="147.1">1</text>
<text x="182.2" y="149.6">2</text>
<text x="234.9" y="144.5">32</text>
<text x="234.9" y="147.1">35</text>
<text x="234.9" y="149.6">36</text>
<text x="74.2" y="154.7">1</text>
<text x="83.6" y="151.8" transform="rotate(-90 83.6 151.8)">8</text>
<text x="182.2" y="152.1">3</text>
<text x="234.9" y="152.1">37</text>
<text x="74.2" y="159.8">5</text>
<text x="74.2" y="157.2">6</text>
<text x="234.9" y="157.2">19</text>
<text x="234.9" y="159.8">20</text>
<text x="74.2" y="162.3">2</text>
<text x="74.2" y="164.8">3</text>
<text x="74.2" y="167.4">7</text>
<text x="234.9" y="162.3">21</text>
<text x="234.9" y="164.8">42</text>
<text x="234.9" y="167.4">43</text>
<text x="234.9" y="169.9">44</text>
<text x="234.9" y="172.5">45</text>
<text x="83.6" y="174.7" transform="rotate(-90 83.6 174.7)">4</text>
<text x="234.9" y="175">46</text>
<text x="234.9" y="177.5">47</text>
<text x="234.9" y="182.6">22</text>
<text x="234.9" y="185.2">23</text>
<text x="234.9" y="180.1">48</text>
<text x="234.9" y="187.7">24</text>
<text x="234.9" y="190.2">25</text>
<text x="234.9" y="192.8">26</text>
<text x="234.9" y="195.3">27</text>
<text x="209.3" y="202.6" transform="rotate(-90 209.3 202.6)">7</text>
<text x="73.4" y="223" transform="rotate(-90 73.4 223)">2</text>
<text x="62.8" y="232.2">3</text>
<text x="83.1" y="229.6">5</text>
<text x="83.1" y="232.2">6</text>
<text x="62.8" y="234.7">4</text>
<text x="83.1" y="234.7">7</text>
<text x="83.1" y="237.2">8</text>
<text x="73.4" y="245.8" transform="rotate(-90 73.4 245.8)">1</text>
</g>
<g font-size="1.3" fill="#725600">
<text x="335.3" y="178.8">File:</text>
<text x="340.5" y="178.8">SakurajimaSplit-Left-Matrix.kicad_sch</text>
<text x="335.3" y="203">File:</text>
<text x="340.5" y="203">SakurajimaSplit-Left-Power.kicad_sch</text>
</g>
<g font-size="1" fill="#006464">
<text x="91.4" y="38.8">R1</text>
<text x="64.7" y="146.8">R3</text>
<text x="72.4" y="146.8">R4</text>
</g>
<g font-size="1" fill="#0000c2">
<text x="134.3" y="63.4">Boot0</text>
<text x="139.7" y="63.4">is</text>
<text x="142" y="63.4">pulled</text>
<text x="147.6" y="63.4">down</text>
<text x="152.4" y="63.4">internally</text>
<text x="79.4" y="110.2">C</text>
<text x="79.4" y="111.8">if</text>
<text x="79.4" y="113.5">C</text>
<text x="81.6" y="111.8">C</text>
<text x="82.4" y="110.2">=</text>
<text x="82.4" y="113.5">=</text>
<text x="84.8" y="110.2">2</text>
<text x="84.8" y="113.5">2</text>
<text x="86.1" y="111.8">=</text>
<text x="86.9" y="110.2">*</text>
<text x="86.9" y="113.5">*</text>
<text x="88.5" y="111.8">10pF</text>
<text x="88.8" y="110.2">(C</text>
<text x="88.8" y="113.5">(20</text>
<text x="91.6" y="110.2">-</text>
<text x="92.6" y="113.5">-</text>
<text x="93.3" y="111.8">then</text>
<text x="94" y="110.2">C</text>
<text x="95" y="113.5">10)</text>
<text x="97.9" y="110.2">)</text>
<text x="98.7" y="113.5">=</text>
<text x="101.1" y="113.5">20pF</text>
</g>
<g font-size=".8" fill="#006464">
<text x="82.1" y="161.1">0</text>
<text x="82.8" y="163.6">1</text>
<text x="83.1" y="166.2">2</text>
<text x="92.8" y="168.7">3</text>
</g>
<g font-size=".6" fill="#0000c2">
<text x="80.8" y="110.4">L</text>
<text x="80.8" y="113.6">L</text>
<text x="83" y="112">Stray</text>
<text x="95.4" y="110.4">Stray</text>
</g>
</svg>
